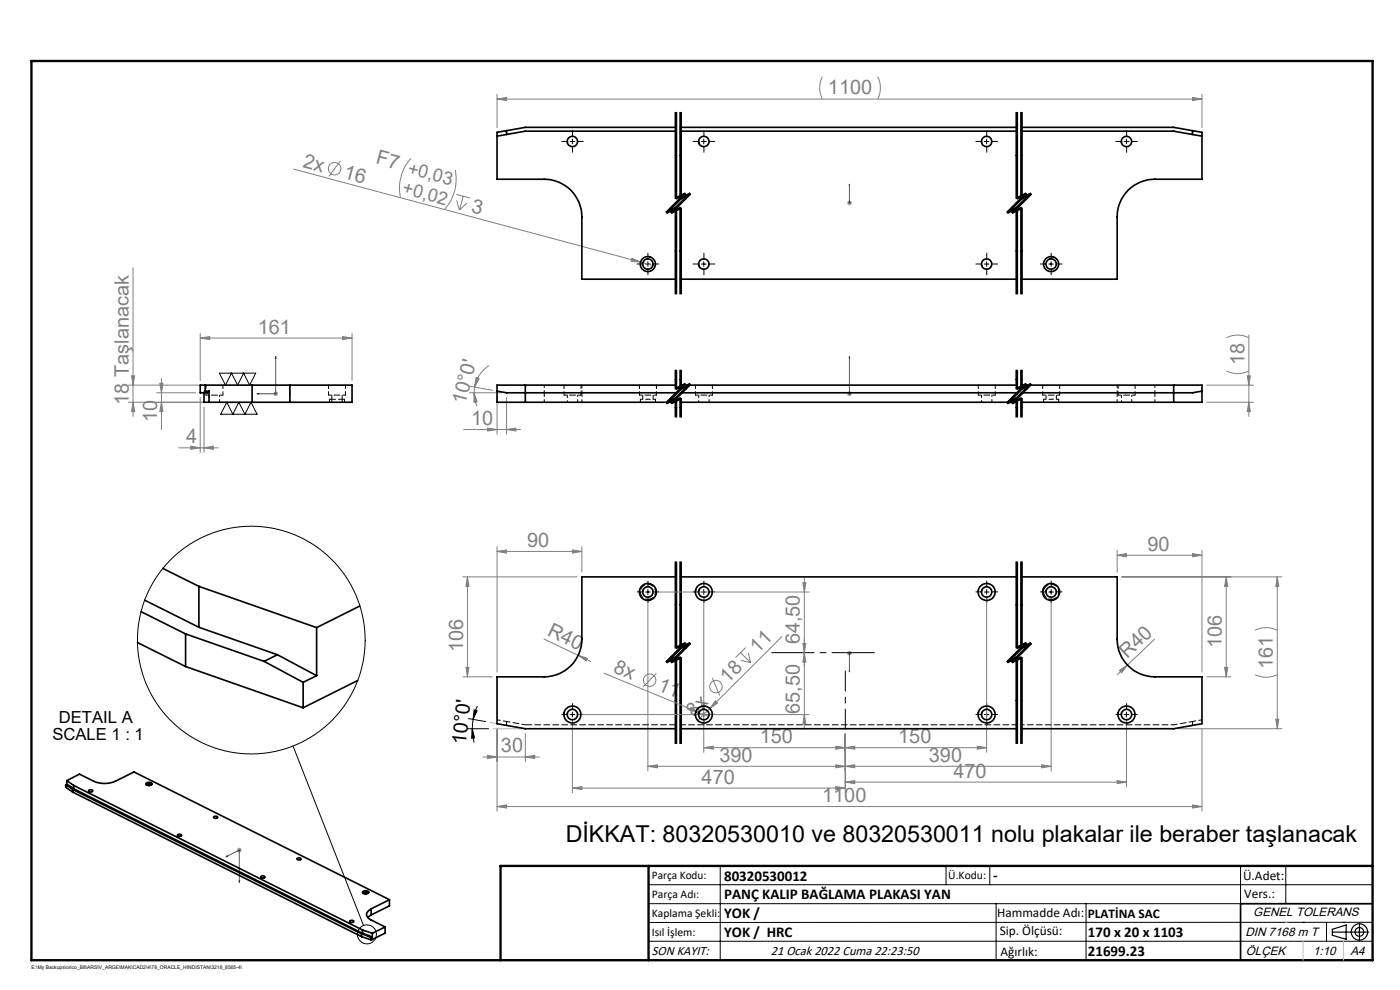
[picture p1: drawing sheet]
<svg xmlns="http://www.w3.org/2000/svg" width="297mm" height="210mm" viewBox="0 0 297 210" stroke-linecap="round" stroke-linejoin="round" font-family="sans-serif">
<g fill="none" stroke="#808080" stroke-width=".21">
<path d="M105.4 20v7.1M174.4 16.3l-.1 .3a5.3 5.3 0 0 0 .1 4.4M186.2 16.3a5.3 5.3 0 0 1 0 4.7M255 20v7.1M62.3 35.9l73.6 19.7M72.2 34.1l-2.4 3.3M87.2 33.6a9.7 9.7 0 0 0-2.3 8.3M96.6 36.1a9.5 9.5 0 0 1-2.3 8.3M105.4 21l2.1-.3v.6zM105.4 21h149.6M253 20.7l2 .3-2 .3zM28.2 56.8v31.5"/>
<path d="M96.8 41.2l2.9 .8M96.9 42.5l.6 2M98.3 41.6l-.8 2.9M99.1 43.1l-1.6 1.4M134.1 54.8l1.8 .8-2-.2zM135.9 55.6l3.1 .8M179.7 43h1M179.8 42.7l.8 .7M180.2 42.5v1M180.6 42.7l-.8 .7M27.9 79.7h.7l-.4 2zM42.5 71.7l2-.3v.6z"/>
<path d="M42.5 70.7v10M42.5 71.7h32.2M72.7 71.4l2 .3-2 .3zM74.7 70.7v10M103.8 77.5l-.3 .2a6.7 6.7 0 0 0-2.8 4.4M260.2 78.7l.3 .1a5.3 5.3 0 0 0 4.4-.1M260.2 71.6a5.3 5.3 0 0 1 4.7 0M264.6 79.7h.7l-.4 2zM264.9 71.1v17.2M27.2 85.3h16.1M27.2 81.7h15.3M28.2 85.3l.4 2h-.7z"/>
<path d="M33.2 83.3h8.3M33.9 81.3h.7l-.3 2zM34.3 85.3l.3 2h-.7zM34.3 80.3v10.8M37.9 95h8.4M40.5 94.6l2 .4-2 .3zM42.5 84.3v11.7M43.3 95l2-.4v.7zM43.3 86.3v9.7M58 83.5h1M58.1 83.1l.7 .8M58.5 83v1"/>
<path d="M58.8 83.1l-.7 .8M98.4 91.1h12.1M99.6 83.3h6.8M99.7 81.9l4.8 .9M100.6 83.3l.6 2h-.7zM100.6 83.3l.2 1.9 .4 1M100.7 82.1l-.1 1.2M101 80.1l.6 .2-.9 1.8zM103.4 90.8l2 .3-2 .3zM105.4 84v8.1M107.5 91.1l1.9-.3v.6zM107.5 84.3v7.8"/>
<path d="M179.7 83.5h1M179.8 83.1l.8 .8M180.2 83v1M180.6 83.1l-.8 .8M256 85.3h9.9M256 81.7h9.9M264.9 85.3l.4 2h-.7zM105.4 117l2.1-.3v.6zM105.4 116v26.5M105.4 117h18M121.4 116.7l2 .3-2 .3zM123.4 116v5.3"/>
<path d="M237 117.8l2-.4v.7zM237 116.8v4.5M237 117.8h18M253 117.4l2 .4-2 .3zM255 116.8v25.7M98.2 122.4h24.2M99.2 122.4v21.2M99.2 122.4l.3 2h-.7zM115.4 135.6l7.3 3.4M122.7 139l1.9 .6-.3 .6zM122.7 139l2.6 1.3M137.4 126.6v36.9"/>
<path d="M138.4 125.6h33.2M149.3 126.6v33M157.1 138.4l2.1 2.2M158.2 137.4l-2.2 2.1M158.7 138.5l.5 2.1M165.9 135l-15.3 15.3M170.3 123.6h.7l-.4 2zM170.3 136.5h.7l-.4 2zM170.6 122.6v32M170.6 138.5l.4 2h-.7zM179.7 138.6h1M179.8 138.2l.8 .7"/>
<path d="M180.2 138.1v1M180.6 138.2l-.8 .7M209.3 126.6v33M223 126.6v36.9M238 122.4h34M245 135.6l-8 7.5M260.1 122.4v21.2M260.1 122.4l.4 2h-.7zM266.2 133.7l.3-.1a5.3 5.3 0 0 1 4.5 .1M271 122.4v32.2M271 122.4l.3 2h-.6zM98.2 143.6h6.2"/>
<path d="M98.8 141.6h.7l-.3 2zM105.4 154.5v17.6M111.4 155.6v6M121.4 152.6v15.6M122.4 151.6h49.2M128.1 142.8l20.2 8.4M139.2 142.8l-2.8 3M146.6 150.1l1.7 1.1-2-.5zM148.3 151.2l2 .8M149.3 158.6l2-.3v.6zM149.3 158.6h60M150.6 150.3l-2.6 2.6"/>
<path d="M151.1 143.8l1.6 3.7M151.8 148.7l.4 .4-1.6 1.2zM157.2 140.1l2 .5M170.6 151.6l.4 2h-.7zM177.3 158.3l2 .3-2 .3zM179.3 158.6l2-.3v.6zM179.3 155.7v12.5M207.3 158.3l2 .3-2 .3zM237.5 142.2l1.7-1.1-1.3 1.6zM239 152.6v14.3M250 154.6h22M255 154.5v17.6"/>
<path d="M256 143.6h5.1M259.8 141.6h.7l-.4 2zM266.2 143.1a5.5 5.5 0 0 0 4.8 0M270.7 152.6h.6l-.3 2zM50.4 180l.7 .7M50.8 179.8v1M51.1 180l-.7 .7M102.4 160.6h12M103.4 160.2l2 .4-2 .3zM105.4 171.1l2.1-.4v.7zM105.4 171.1h149.6M111.4 160.6l2.1-.4v.7z"/>
<path d="M121.4 167.2l2-.3v.6zM121.4 167.2h57.9M137.4 162.6l2.1-.4v.7zM137.4 162.6h85.6M177.3 162.2l2 .4-2 .3zM177.3 166.9l2 .3-2 .3zM179.3 162.6l2-.4v.7zM179.3 165.9l2-.3v.6zM179.3 165.9h59.7M221 162.2l2 .4-2 .3zM237 165.6l2 .3-2 .3zM253 170.7l2 .4-2 .3z"/>
<path d="M50.3 180.3h1"/>
<circle cx="71" cy="35.8" r="1.32"/>
<circle cx="137.8" cy="144.3" r="1.33"/>
<circle cx="151.9" cy="145.6" r="1.33"/>
</g>
<g fill="none" stroke="#000" stroke-width=".21">
<path d="M120.9 30h1.1M121.4 29.5v1M143.2 23.8v18.3M143.4 23.8v18.3l2-1-4 4 2-1v18.3M143.6 33v9.1zM143.6 23.8v9.2M144.2 23.8v18.3M144.4 23.8v18.3l2-1-4 4 2-1v18.3M144.6 23.8v18.3M148.8 30h1M149.3 29.5v1M208.8 30h1"/>
<path d="M209.3 29.5v1M215.5 23.8v18.3M215.7 23.8v18.3l2-1-4 4 2-1v18.3M215.9 23.8v18.3M216.5 23.8v18.3M216.7 23.8v18.3l2-1-4 4 2-1v18.3M216.9 23.8v18.3M238.5 30h1M239 29.5v1M136.9 56h1M137.4 55.5v1M143.2 44.1v18.3"/>
<path d="M143.3 43.9l-2 1M143.5 44.3l-2 1M143.6 44.1v18.3M144.2 44.1v18.3M144.3 43.9l-2 1M144.5 44.3l-2 1M144.6 44.1v18.3M145.3 41l-4 4M145.3 40.9l-2 1M145.5 41.3l-2 1M145.5 41.2l-4 4M146.3 41l-4 4"/>
<path d="M146.3 40.9l-2 1M146.5 41.3l-2 1M146.5 41.2l-4 4M148.8 56h1M149.3 55.5v1M208.8 56h1M209.3 55.5v1M215.5 44.1v18.3M215.6 43.9l-2 1M215.8 44.3l-2 1M215.9 44.1v18.3M216.5 44.1v18.3"/>
<path d="M216.6 43.9l-2 1M216.8 44.3l-2 1M216.9 44.1v18.3M217.6 41l-4 4M217.6 40.9l-2 1M217.8 41.3l-2 1M217.8 41.2l-4 4M218.6 41l-4 4M218.6 40.9l-2 1M218.8 41.3l-2 1M218.8 41.2l-4 4M222.5 56h1"/>
<path d="M223 55.5v1M46.5 79.2h7.8l-1.3 2.5-1.3-2.5-1.3 2.5-1.3-2.5-1.3 2.5zM143.2 78.5v4M143.4 78.5v4l2-1-4 4 2-1v4M143.6 78.5v2M144.2 78.5v4M144.4 78.5v4l2-1-4 4 2-1v4M144.6 78.5v4M215.5 78.5v4M215.7 78.5v4l2-1-4 4 2-1v4M215.9 78.5v4M216.5 78.5v4"/>
<path d="M216.7 78.5v4l2-1-4 4 2-1v4M216.9 78.5v4M48.1 85.3l1.3 2.6 1.3-2.6 1.3 2.6 1.2-2.6 1.3 2.6h-7.7zM143.2 84.5v4M143.3 84.3l-2 1M143.5 84.7l-2 1M143.6 80.5v2zM143.6 84.5v4M144.2 84.5v4M144.3 84.3l-2 1M144.5 84.7l-2 1M144.6 84.5v4"/>
<path d="M145.3 81.4l-4 4M145.3 81.3l-2 1M145.5 81.7l-2 1M145.5 81.6l-4 4M146.3 81.4l-4 4M146.3 81.3l-2 1M146.5 81.7l-2 1M146.5 81.6l-4 4M215.5 84.5v4M215.6 84.3l-2 1M215.8 84.7l-2 1M215.9 84.5v4"/>
<path d="M216.5 84.5v4M216.6 84.3l-2 1M216.8 84.7l-2 1M216.9 84.5v4M217.6 81.4l-4 4M217.6 81.3l-2 1M217.8 81.7l-2 1M217.8 81.6l-4 4M218.6 81.4l-4 4M218.6 81.3l-2 1M218.8 81.7l-2 1M218.8 81.6l-4 4"/>
<path d="M143.2 119.2v18.2M143.4 119.2v18.2l2-1-4 4 2-1v18.3M143.6 119.2v9.1M144.2 119.2v18.2M144.4 119.2v18.2l2-1-4 4 2-1v18.3M144.6 119.2v18.2M215.5 119.2v18.2M215.7 119.2v18.2l2-1-4 4 2-1v18.3M215.9 119.2v18.2M216.5 119.2v18.2M216.7 119.2v18.2l2-1-4 4 2-1v18.3M216.9 119.2v18.2"/>
<path d="M136.9 125.6h1M137.4 125.1v1M143.2 139.4v18.3M143.3 139.3l-2 1M143.5 139.6l-2 1M143.6 128.3v9.1zM143.6 139.4v18.3M144.2 139.4v18.3M144.3 139.3l-2 1M144.5 139.6l-2 1M144.6 139.4v18.3M145.3 136.3l-4 4"/>
<path d="M145.3 136.3l-2 1M145.5 136.6l-2 1M145.5 136.6l-4 4M146.3 136.3l-4 4M146.3 136.3l-2 1M146.5 136.6l-2 1M146.5 136.6l-4 4M148.8 125.6h1M149.3 125.1v1M208.8 125.6h1M209.3 125.1v1M215.5 139.4v18.3"/>
<path d="M215.6 139.3l-2 1M215.8 139.6l-2 1M215.9 139.4v18.3M216.5 139.4v18.3M216.6 139.3l-2 1M216.8 139.6l-2 1M216.9 139.4v18.3M217.6 136.3l-4 4M217.6 136.3l-2 1M217.8 136.6l-2 1M217.8 136.6l-4 4M218.6 136.3l-4 4"/>
<path d="M218.6 136.3l-2 1M218.8 136.6l-2 1M218.8 136.6l-4 4M222.5 125.6h1M223 125.1v1M62.2 158.2l14.9 38.1M99.2 154.6h4.4M99.4 152.4l3.6 .7M100.2 154.6l.5 1.9-.7 .1zM100.2 154.6l.4 2.9M100.4 152.6l-.2 2M100.6 150.6l.6 .2-.8 1.8z"/>
<path d="M101.3 149.8l-.6 1.4-.3 1.4M120.9 151.6h1.1M121.4 151.1v1M148.8 151.6h1M149.3 151.1v1M208.8 151.6h1M209.3 151.1v1M238.5 151.6h1M239 151.1v1M137.6 187.7h153.6M137.6 191.7h153.6M137.6 199.7h153.6"/>
<path d="M152.8 183.7v20M200.7 183.7v4M210 183.7v4M211.3 191.7v12M230.4 191.7v12M263.2 183.7v20M272.8 183.7v8M276.4 195.6h.1M281.4 195.6v4.1M285 195.6h.1M291.2 195.6l-153.6 .1"/>
<circle cx="77.8" cy="198.2" r="2.02"/>
</g>
<g fill="none" stroke="#000" stroke-width=".25">
<path d="M282.6 197.7h7.8M282.6 197.1l3-.9v3l-3-.8zM288.4 195.8v3.8M106.2 203.7h185"/>
<circle cx="288.4" cy="197.7" r="1.74"/>
<circle cx="288.4" cy="197.7" r=".93"/>
</g>
<g fill="none" stroke="#00f" stroke-width=".21">
<path d="M180.2 39.1v.4v-.4M180.2 39.1v3.9M180.2 42.9v.2zM180.2 43h.1M58.5 75.6l.1 .4h-.2zM58.5 75.6v7.9h-4M180.2 75.6v.4v-.4M180.2 75.6v7.9M54.5 83.5l.4-.1v.2zM180.2 83.4v.2zM180.2 83.5h.1M180.2 138.5v.2z"/>
<path d="M180.2 138.6h.1M180.2 138.6v3.9M180.2 142.5v-.4v.4M47.9 181.7l.3-.2v.2zM47.9 181.7l2.9-1.4v6.9M50.7 186.9l.1-.1v.4z"/>
</g>
<g fill="none" stroke="#000" stroke-width=".21" stroke-dasharray="15.2 1.3 1.3 1.3">
<path d="M120.5 30h-1.3M121.5 29v-1.3M121.5 31v1.3M122.5 30h1.3M148.3 30h-1.3M149.3 29v-1.3M149.3 31v1.3M150.3 30h1.3M208.3 30h-1.3M209.3 29v-1.3M209.3 31v1.3M210.3 30h1.3"/>
<path d="M238 30h-1.3M239 29v-1.3M239 31v1.3M240 30h1.3M136.5 56h-1.3M137.5 55v-1.3M137.5 57v1.3M138.5 56h1.3M148.3 56h-1.3M149.3 55v-1.3M149.3 57v1.3M150.3 56h1.3"/>
<path d="M208.3 56h-1.3M209.3 55v-1.3M209.3 57v1.3M210.3 56h1.3M222 56h-1.3M223 55v-1.3M223 57v1.3M224 56h1.3M136.5 125.5h-1.3M137.5 124.5v-1.3M137.5 126.5v1.3M138.5 125.5h1.3"/>
<path d="M148.3 125.5h-1.3M149.3 124.5v-1.3M149.3 126.5v1.3M150.3 125.5h1.3M208.3 125.5h-1.3M209.3 124.5v-1.3M209.3 126.5v1.3M210.3 125.5h1.3M222 125.5h-1.3M223 124.5v-1.3M223 126.5v1.3M224 125.5h1.3"/>
<path d="M120.5 151.5h-1.3M121.5 150.5v-1.3M121.5 152.5v1.3M122.5 151.5h1.3M148.3 151.5h-1.3M149.3 150.5v-1.3M149.3 152.5v1.3M150.3 151.5h1.3M208.3 151.5h-1.3M209.3 150.5v-1.3M209.3 152.5v1.3M210.3 151.5h1.3"/>
<path d="M238 151.5h-1.3M239 150.5v-1.3M239 152.5v1.3M240 151.5h1.3"/>
</g>
<path d="M179.3 154.7v-12.4" fill="none" stroke="#000" stroke-width=".21" stroke-dasharray="15.2 1.3 1.3 1.3" stroke-dashoffset="11"/>
<path d="M163.7 138.4h21.8" fill="none" stroke="#000" stroke-width=".21" stroke-dasharray="15.2 1.3 1.3 1.3" stroke-dashoffset="6.3"/>
<g fill="none" stroke="#000" stroke-width=".21" stroke-dasharray="6.3 1.3 1.3 1.3" stroke-dashoffset="-.9">
<path d="M143.4 23.8v18.3M144.4 23.8v18.3M215.7 23.8v18.3M216.7 23.8v18.3M143.4 44.1v18.3M144.4 44.1v18.3M215.7 44.1v18.3M216.7 44.1v18.3M143.4 119.2v18.2M144.4 119.2v18.2M215.7 119.2v18.2M216.7 119.2v18.2"/>
<path d="M143.4 139.4v18.3M144.4 139.4v18.3M215.7 139.4v18.3M216.7 139.4v18.3"/>
</g>
<g fill="none" stroke="#000" stroke-width=".21" stroke-dasharray="6.3 1.3 1.3 1.3">
<path d="M141.4 45.1l2-1M142.4 45.1l2-1M143.4 42.1l2-1M143.4 43.1l-2 2M144.4 42.1l2-1M144.4 43.1l-2 2M145.4 41.1l-2 2M146.4 41.1l-2 2M213.7 45.1l2-1M214.7 45.1l2-1M215.7 42.1l2-1M215.7 43.1l-2 2"/>
<path d="M216.7 42.1l2-1M216.7 43.1l-2 2M217.7 41.1l-2 2M218.7 41.1l-2 2M141.4 85.5l2-1M142.4 85.5l2-1M143.4 82.5l2-1M143.4 83.5l-2 2M144.4 82.5l2-1M144.4 83.5l-2 2M145.4 81.5l-2 2M146.4 81.5l-2 2"/>
<path d="M213.7 85.5l2-1M214.7 85.5l2-1M215.7 82.5l2-1M215.7 83.5l-2 2M216.7 82.5l2-1M216.7 83.5l-2 2M217.7 81.5l-2 2M218.7 81.5l-2 2M143.4 137.4l2-1M143.4 138.4l-2 2M144.4 137.4l2-1M144.4 138.4l-2 2"/>
<path d="M145.4 136.4l-2 2M146.4 136.4l-2 2M215.7 137.4l2-1M215.7 138.4l-2 2M216.7 137.4l2-1M216.7 138.4l-2 2M217.7 136.4l-2 2M218.7 136.4l-2 2M141.4 140.4l2-1M142.4 140.4l2-1M213.7 140.4l2-1M214.7 140.4l2-1"/>
</g>
<path d="M143.4 78.5v4M144.4 78.5v4M215.7 78.5v4M216.7 78.5v4M143.4 84.5v4M144.4 84.5v4M215.7 84.5v4M216.7 84.5v4" fill="none" stroke="#000" stroke-width=".21" stroke-dasharray="6.3 1.3 1.3 1.3" stroke-dashoffset="6.3"/>
<path d="M291.2 191.7h-28v12" fill="none" stroke="#000" stroke-width=".35"/>
<path d="M6.7 12.9h284.5v190.8h-284.5zM137.6 183.7v20M291.2 183.7h-185v20" fill="none" stroke="#000" stroke-width=".5"/>
<path d="M276.4 199.7v4M285 199.7v4" fill="none" stroke="#c0c0c0" stroke-width=".21"/>
<path d="M104 153.2l1.4 .3M104.6 154.6h6.8M272.8 195.6h.1" fill="none" stroke="#c0c0c0" stroke-width=".25"/>
<g fill="#00f">
<path d="M180.2 83.4v.2zM180.2 75.6v.4z"/>
<path d="M47.9 181.7l.3-.2v.2zM50.7 186.9l.1-.1v.4zM180.2 142.1v.4zM180.2 138.5v.2z"/>
<path d="M180.2 39.1v.4zM180.2 42.9v.2z"/>
<path d="M54.5 83.5l.4 .1v-.2zM58.5 75.6l-.1 .4h.2z"/>
</g>
<path d="M100.6 150.6l.6 .2-.8 1.8zM100.2 154.6l.5 1.9-.7 .1z" fill="#000"/>
<g fill="#808080">
<path d="M146.6 150.1l1.7 1.1-2-.5z"/>
<path d="M134.1 54.8l1.8 .8-2-.2z"/>
<path d="M237.5 142.2l1.7-1.1-1.3 1.6z"/>
<path d="M151.8 148.7l.4 .4-1.6 1.2z"/>
<path d="M122.7 139l1.9 .6-.3 .6z"/>
<path d="M177.3 158.3l2 .3-2 .3zM149.3 158.6l2-.3v.6zM177.3 162.2l2 .4-2 .3zM137.4 162.6l2.1-.4v.7z"/>
<path d="M103.4 90.8l2 .3-2 .3zM107.5 91.1l1.9-.3v.6zM121.4 167.2l2-.3v.6zM177.3 166.9l2 .3-2 .3zM179.3 158.6l2-.3v.6zM207.3 158.3l2 .3-2 .3zM179.3 162.6l2-.4v.7zM221 162.2l2 .4-2 .3zM179.3 165.9l2-.3v.6zM237 165.6l2 .3-2 .3zM105.4 117l2.1-.3v.6zM121.4 116.7l2 .3-2 .3zM237 117.8l2-.4v.7zM253 117.4l2 .4-2 .3zM105.4 171.1l2.1-.4v.7zM253 170.7l2 .4-2 .3zM103.4 160.2l2 .4-2 .3zM111.4 160.6l2.1-.4v.7zM105.4 21l2.1-.3v.6zM253 20.7l2 .3-2 .3z"/>
<path d="M72.7 71.4l2 .3-2 .3zM42.5 71.7l2-.3v.6z"/>
<path d="M101 80.1l.6 .2-.9 1.8zM100.6 83.3l.6 2h-.7z"/>
<path d="M34.3 85.3l.3 2h-.7zM33.9 81.3h.7l-.3 2z"/>
<path d="M28.2 85.3l.4 2h-.7zM27.9 79.7h.7l-.4 2zM170.6 138.5l.4 2h-.7zM170.3 123.6h.7l-.4 2z"/>
<path d="M264.6 79.7h.7l-.4 2zM264.9 85.3l.4 2h-.7zM99.2 122.4l.3 2h-.7zM98.8 141.6h.7l-.3 2zM260.1 122.4l.4 2h-.7zM259.8 141.6h.7l-.4 2zM170.3 136.5h.7l-.4 2zM170.6 151.6l.4 2h-.7zM271 122.4l.3 2h-.6zM270.7 152.6h.6l-.3 2z"/>
<path d="M40.5 94.6l2 .4-2 .3zM43.3 95l2-.4v.7z"/>
</g>
<g fill="none" stroke="#000" stroke-width=".35">
<path d="M107.5 27.7v.8M143.4 27h-32l-6 1.1v9.9h10a8 8 0 0 1 8 8v13.2h20M143.4 27.8h-32l-6 1.1M144.4 27.8h71.3M144.4 27h71.3M216.7 27.8h32.3l6 1.1M216.7 27h32.3l4 .7M253 27.7l2 .4v9.9h-10a7.9 7.9 0 0 0-8 8v13.2h-20.3M253 27.7v.8M144.4 59.2h71.3M43.3 83.3v2h10.2M43.5 83h.8"/>
<path d="M43.5 81.7v1.3M43.5 83l-.3 .3M44.3 83v2.3M53.5 81.7h8M53.5 85.3h8M53.5 81.7h-11v1.6h1.5l.3-.3M53.5 81.7v3.6M61.5 81.7h13.2v3.6h-13.2M61.5 81.7v3.6M105.4 83l2.1 .3h35.9M111.4 81.7v3.6M143.4 81.7h-38v3.6h38"/>
<path d="M144.4 83.3h71.3M144.4 81.7h71.3M144.4 85.3h71.3M216.7 81.7h38.3v3.6h-38.3M249 81.7v3.6M255 83l-2 .3h-36.3M29.2 136.3l10.2 5.1M29.9 129.7l9.5 4.8M30.7 127.3l11.5 5.8M34.5 120.6l7.7 3.8M39.4 134.5v6.9M39.4 134.5l16.6 5.8"/>
<path d="M42.2 124.4l25 8.7M42.2 133.1l16.6 5.8M42.2 124.4v8.7M58.8 138.9l8.4 4.4M58.8 138.9l-2.8 1.4M67.2 133.1v10.2M76.3 128.5l-9.1 4.6M143.4 122.4h-20v13.2a8 8 0 0 1-8 8h-10v9.9l6 1.1h32M144.4 122.4h71.3M216.7 122.4h20.3v13.2a8 8 0 0 0 8 8h10v9.9l-6 1.1h-32.3M39.4 141.4l24.9 8.7M56 140.3l8.3 4.4"/>
<path d="M64.3 144.7v5.4M67.2 143.3l-2.9 1.4M75.9 144.3l-11.6 5.8M144.4 154.6h71.3M13.9 166.5v.5l1.5 1M13.9 166.5l.5 .2M14.2 165.6l2.7-1.4 2.9 1.5a5.8 5.8 0 0 0 4.7 0l3.9-1.9 54.2 27M14.2 165.6l1.4 1M14.2 166.4l.5 .2M14.2 165.6v.8M14.2 166.4l-.3 .1M14.4 166.7l1 .8"/>
<path d="M14.7 166.6l-.3 .1M14.7 166.6l.9 .7M15.4 167.5l61.3 30.6M15.4 167.5v.5M15.4 168l61.3 30.7M15.6 166.6l61.3 30.7M15.6 167.3l61.3 30.7M15.6 166.6v.7M18.8 167.6h.7a.19 .19 0 0 1 .2 .2 .19 .19 0 0 1-.2 .1l-.3 .1a.27 .27 0 0 1-.3 0 .27 .27 0 0 1-.1-.4zM31 166.4l.3-.2h.6l.3 .2M31 166.1l.5-.1a.46 .46 0 0 1 .5-.1 .46 .46 0 0 1 .2 .5l-.6 .2a.43 .43 0 0 1-.4 0 .43 .43 0 0 1-.2-.5zM31.2 166.5l.1-.2h.3h.3l.2 .2"/>
<path d="M31.4 166.6h.4M37.7 177.1l.3-.1a.33 .33 0 0 1 .3-.1 .33 .33 0 0 1 .2 .4l-.3 .1a.34 .34 0 0 1-.4 0 .34 .34 0 0 1-.1-.3zM45.3 173.2l.3-.1a.34 .34 0 0 1 .4 0 .34 .34 0 0 1 .1 .4l-.3 .1a.28 .28 0 0 1-.4 0 .28 .28 0 0 1-.1-.4zM55.4 185.9l.2-.1a.34 .34 0 0 1 .4 0 .34 .34 0 0 1 .2 .4l-.4 .1a.28 .28 0 0 1-.4-.1 .28 .28 0 0 1 0-.3zM63 182.1l.3-.1a.33 .33 0 0 1 .4 0 .33 .33 0 0 1 .1 .3l-.5 .1zM74.2 195.3l.4-.1a.25 .25 0 0 1 .4 .1 .25 .25 0 0 1-.1 .3l-.1 .1a.34 .34 0 0 1-.4 0 .34 .34 0 0 1-.2-.4zM76.7 198.7l2.1 .7M76.7 198.1v.6M76.7 198.1l1.4 .5M76.9 197.3l2.1 .7M76.9 198l1.4 .5M76.9 197.3v.7"/>
<path d="M76.9 189.2l.7-.3a.43 .43 0 0 1 .6 .5l-.6 .2a.48 .48 0 0 1-.7-.4zM76.9 189.4l.5-.2 .8 .2M77.1 189.5l.3-.2h.5l.1 .2M77.4 189.6h.4M78.1 198.6l.7 .4M78.3 198.5l.7 .3M78.3 198.5l-.2 .1M78.7 192.8a1.14 1.14 0 0 0-.9 .8 1.14 1.14 0 0 0 .4 1.2l3.5 1.8M78.7 194.1l-.7 .5M78.7 192.8v1.3M78.8 199v.4M79 198v.8"/>
<path d="M79 198.8l-.2 .2M81.7 196.6l-2.7 1.4M81.7 196.6v1.3l-2.9 1.5M82.6 190.8l-3.9 2M82.6 190.8v1.3l-3.9 2"/>
<circle cx="121.4" cy="30" r="1.1"/>
<circle cx="149.3" cy="30" r="1.11"/>
<circle cx="209.3" cy="30" r="1.1"/>
<circle cx="239" cy="30" r="1.1"/>
<circle cx="137.4" cy="56" r="1.6"/>
<circle cx="137.4" cy="56" r="1.1"/>
<circle cx="149.3" cy="56" r="1.11"/>
<circle cx="209.3" cy="56" r="1.1"/>
<circle cx="223" cy="56" r="1.6"/>
<circle cx="223" cy="56" r="1.1"/>
<circle cx="137.4" cy="125.6" r="1.1"/>
<circle cx="137.4" cy="125.6" r="1.81"/>
<circle cx="149.3" cy="125.6" r="1.11"/>
<circle cx="149.3" cy="125.6" r="1.8"/>
<circle cx="209.3" cy="125.6" r="1.1"/>
<circle cx="209.3" cy="125.6" r="1.81"/>
<circle cx="223" cy="125.6" r="1.1"/>
<circle cx="223" cy="125.6" r="1.81"/>
<circle cx="121.4" cy="151.6" r="1.1"/>
<circle cx="121.4" cy="151.6" r="1.81"/>
<circle cx="149.3" cy="151.6" r="1.11"/>
<circle cx="149.3" cy="151.6" r="1.8"/>
<circle cx="209.3" cy="151.6" r="1.1"/>
<circle cx="209.3" cy="151.6" r="1.81"/>
<circle cx="239" cy="151.6" r="1.1"/>
<circle cx="239" cy="151.6" r="1.81"/>
</g>
<g fill="none" stroke="#000" stroke-width=".21" stroke-dasharray="1.3 .6" stroke-dashoffset=".7">
<path d="M43.7 83.8h3.6M44.4 83.8v1.5M46.6 85.3v-1.5M61.5 85.3v-3.6M69.7 83.8h3.6M115.5 81.7v3.6M119.7 83.8h3.6M120.4 83.8v1.5M122.6 85.3v-1.5M123.5 85.3v-3.6M135.7 83.8h3.6M147.5 83.8h3.6"/>
<path d="M148.2 83.8v1.5M150.4 85.3v-1.5M207.5 83.8h3.6M208.2 83.8v1.5M210.4 85.3v-1.5M221.2 83.8h3.6M237 81.7v3.6M237.2 83.8h3.6M237.9 83.8v1.5M240.1 85.3v-1.5M245 85.3v-3.6M216.7 153.7h32.3"/>
</g>
<path d="M137.5 84.7h-1.6M139.1 84.7h-1.6M223 84.7h-1.6M224.6 84.7h-1.6" fill="none" stroke="#000" stroke-width=".21" stroke-dasharray="1.3 .6" stroke-dashoffset=".8"/>
<g fill="none" stroke="#000" stroke-width=".21" stroke-dasharray="1.3 .6" stroke-dashoffset=".5">
<path d="M43.7 81.7v2.1M47.3 83.8v-2.1M69.7 81.7v2.1M73.3 83.8v-2.1M119.7 81.7v2.1M123.3 83.8v-2.1M135.7 81.7v2.1M139.3 83.8v-2.1M147.5 81.7v2.1M151.1 83.8v-2.1M207.5 81.7v2.1M211.1 83.8v-2.1"/>
<path d="M221.2 81.7v2.1M224.8 83.8v-2.1M237.2 81.7v2.1M240.8 83.8v-2.1M107.5 153l4 .7M249 153.7l4-.7"/>
</g>
<path d="M69.9 84.7v.6M70.4 84.7v.6M72.6 85.3v-.6M73.1 84.7h-3.2M73.1 85.3v-.6M135.9 84.7v.6M139.1 85.3v-.6M221.4 84.7v.6M224.6 85.3v-.6" fill="none" stroke="#000" stroke-width=".21" stroke-dasharray="1.3 .6"/>
<path d="M70.4 83.8v.9M72.6 84.7v-.9M136.4 83.8v.9M138.6 84.7v-.9M221.9 83.8v.9M224.1 84.7v-.9M137.8 127.1a1.6 1.6 0 0 1-1.9-1.9 1.6 1.6 0 0 1 2.6-.9 1.6 1.6 0 0 1-.4 2.7l-.3 .1M223.3 127.1a1.6 1.6 0 0 1-1.9-1.9 1.6 1.6 0 0 1 2.6-.9 1.6 1.6 0 0 1-.3 2.7l-.4 .1M107.5 153.8v-.8M253 153v.8" fill="none" stroke="#000" stroke-width=".21" stroke-dasharray="1.3 .6" stroke-dashoffset=".4"/>
<path d="M107.5 153l-2-.3M255 152.7l-2 .3" fill="none" stroke="#000" stroke-width=".21" stroke-dasharray="1.3 .6" stroke-dashoffset=".6"/>
<path d="M144.4 153.7h71.3" fill="none" stroke="#000" stroke-width=".21" stroke-dasharray="1.3 .6" stroke-dashoffset=".2"/>
<path d="M111.5 153.7h31.9" fill="none" stroke="#000" stroke-width=".21" stroke-dasharray="1.3 .6" stroke-dashoffset="-.1"/>
<circle cx="53.3" cy="135.8" r="24.2" fill="none" stroke="#000" stroke-width=".21"/>
<text font-size="4.9" x="120" y="178.7">DİKKAT: 80320530010 ve 80320530011 nolu plakalar ile beraber taşlanacak</text>
<g font-size="4.2" fill="#808080">
<text x="175.6" y="20">1100</text>
<text x="64.1" y="35.4" transform="rotate(15 64.1 35.4)">2x</text>
<text x="79.6" y="34.7" transform="rotate(15 79.6 34.7)">F7 +0,03</text>
<text x="72.7" y="37.7" transform="rotate(15 72.7 37.7)">16</text>
<text x="99.8" y="44.9" transform="rotate(15 99.8 44.9)">3</text>
<text x="54.7" y="70.7">161</text>
<text x="264" y="77.5" transform="rotate(-90 264 77.5)">18</text>
<text x="27.3" y="80" transform="rotate(-90 27.3 80)">Taşlanacak</text>
<text x="27.3" y="85.8" transform="rotate(-90 27.3 85.8)">18</text>
<text x="33.3" y="89.5" transform="rotate(-90 33.3 89.5)">10</text>
<text x="98.7" y="85.9" transform="rotate(-75 98.7 85.9)">10°0'</text>
<text x="39.5" y="94">4</text>
<text x="100" y="90.1">10</text>
<text x="111.8" y="116">90</text>
<text x="243.4" y="116.8">90</text>
<text x="115.9" y="134.7" transform="rotate(26 115.9 134.7)">R40</text>
<text x="169.7" y="136.7" transform="rotate(-90 169.7 136.7)">64,50</text>
<text x="259.2" y="137.5" transform="rotate(-90 259.2 137.5)">106</text>
<text x="98.2" y="138.2" transform="rotate(-90 98.2 138.2)">106</text>
<text x="129.9" y="142.5" transform="rotate(22 129.9 142.5)">8x</text>
<text x="160.8" y="138.8" transform="rotate(-45 160.8 138.8)">11</text>
<text x="239.1" y="139.8" transform="rotate(-43 239.1 139.8)">R40</text>
<text x="270" y="141.9" transform="rotate(-90 270 141.9)">161</text>
<text x="139.3" y="146.4" transform="rotate(22 139.3 146.4)">11</text>
<text x="154.4" y="145.1" transform="rotate(-45 154.4 145.1)">18</text>
<text x="147.3" y="152.3" transform="rotate(-45 147.3 152.3)">8x</text>
<text x="169.7" y="151.4" transform="rotate(-90 169.7 151.4)">65,50</text>
<text x="106.3" y="159.6">30</text>
<text x="152.6" y="161.6">390</text>
<text x="161.2" y="157.6">150</text>
<text x="190.6" y="157.6">150</text>
<text x="197.1" y="161.6">390</text>
<text x="148.9" y="166.2">470</text>
<text x="202.2" y="164.9">470</text>
<text x="174.4" y="170.1">1100</text>
</g>
<text font-size="4.2" x="98.8" y="158" transform="rotate(-84 98.8 158)">10°0'</text>
<text font-size="3.9" fill="#808080" x="85.2" y="41" transform="rotate(15 85.2 41)">+0,02</text>
<g font-size="3.5">
<text x="12.5" y="153.4">DETAIL A</text>
<text x="11.1" y="156.9">SCALE 1 : 1</text>
</g>
<g font-size="3.2">
<text x="153.6" y="186.8">80320530012</text>
<text x="153.6" y="190.8">PANÇ KALIP BAĞLAMA PLAKASI YAN</text>
<text x="210.7" y="186.6">-</text>
<text x="153.6" y="194.8">YOK /</text>
<text x="153.6" y="198.8">YOK / HRC</text>
<text x="230.8" y="198.7">170 x 20 x 1103</text>
<text x="230.8" y="202.8">21699.23</text>
</g>
<g font-size="2.8">
<text x="263.7" y="186.7">Ü.Adet:</text>
<text x="263.9" y="190.5">Vers.:</text>
<text x="211.5" y="194.5">Hammadde Adı:</text>
<text x="230.8" y="194.7">PLATİNA SAC</text>
<text x="138.3" y="202.6">SON KAYIT:</text>
<text x="163.5" y="202.6">21 Ocak 2022 Cuma 22:23:50</text>
<text x="212.1" y="198.4">Sip. Ölçüsü:</text>
<text x="212.2" y="202.7">Ağırlık:</text>
</g>
<g font-size="2.6">
<text x="265.9" y="194.4">GENEL TOLERANS</text>
<text x="264.2" y="198.5">DIN 7168 m T</text>
<text x="264.3" y="202.6">ÖLÇEK</text>
<text x="278.5" y="202.6">1:10</text>
<text x="286.5" y="202.6">A4</text>
</g>
<g font-size="2.5">
<text x="138.3" y="186.4">Parça Kodu:</text>
<text x="138.3" y="190.5">Parça Adı:</text>
<text x="201.2" y="186.5">Ü.Kodu:</text>
<text x="138.3" y="194.5">Kaplama Şekli:</text>
<text x="138.3" y="198.6">Isıl İşlem:</text>
</g>
<text font-size="1.1" x="6.7" y="205.6">E:\My Backups\orico_B8\ARSIV_ARGE\MAK\CAD2\4\78_ORACLE_HINDISTAN\3218_8565-4\</text>
</svg>
